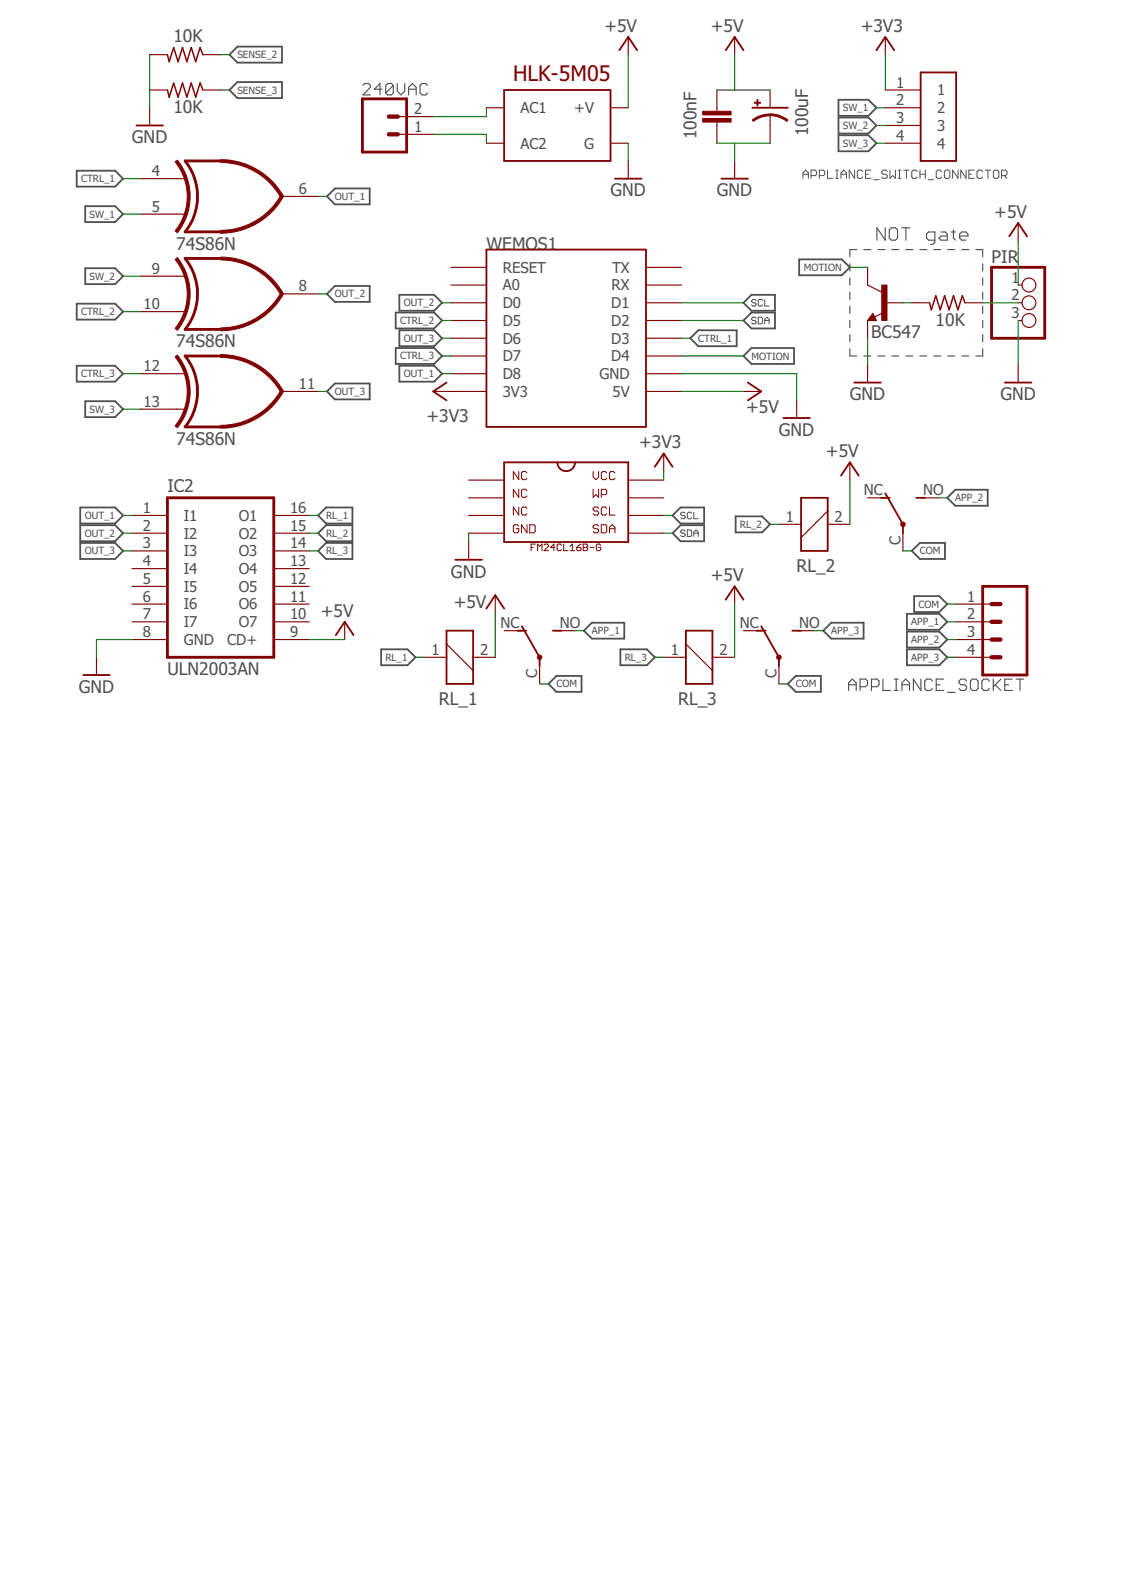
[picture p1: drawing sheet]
<svg xmlns="http://www.w3.org/2000/svg" width="210mm" height="297mm" viewBox="0 0 210 297" stroke-linecap="round" stroke-linejoin="round" font-family="sans-serif">
<g fill="none" stroke="#505050" stroke-width=".21">
<path d="M67.6 15.9l.3-.3h.7l.4 .3v.4l-1.4 1.4h1.4M71.1 16.6h-1.4l1.1-1v2.1M73.3 15.9v1.4l-.4 .4h-.7l-.4-.4M73.3 15.9l-.4-.3h-.7l-.4 .3v1.4M73.3 15.9l-1.5 1.4M74 15.6v1.4l.7 .7 .7-.7v-1.4M76.1 16.6h1.4M76.1 17.7v-1.4l.7-.7 .7 .7v1.4M79.6 15.9l-.3-.3h-.7l-.4 .3v1.4l.4 .4h.7l.3-.4M158.3 49.1v1.4M158.3 51.8v1.3M158.3 54.4v1.3"/>
<path d="M158.3 57v1.4M158.3 59.7v1.3M159.6 46.5h-1.3v1.3M160.9 46.5h1.3M163.5 46.5h1.3M164.9 42.4v2.3l-1.6-2.3v2.3M165.6 42.8l.4-.4h.8l.4 .4v1.5l-.4 .4h-.8l-.4-.4zM166.1 46.5h1.3M168 42.4h1.5M168.7 46.5h1.3M168.7 42.4v2.3M171.3 46.5h1.3"/>
<path d="M173.9 46.5h1.3M174.1 44.7h-1.1l-.4-.4v-.7l.4-.4h1.1v1.9l-.4 .4h-.4M175.3 43.2h.7l.4 .4v1.1h-1.1l-.4-.4 .4-.3h1.1M176.5 46.5h1.3M177.2 43.2h.8M177.6 42.8v1.5l.4 .4M178.7 44h1.6v-.4l-.4-.4h-.8l-.4 .4v.7l.4 .4h.8M179.1 46.5h1.3M181.7 46.5h1.3v1.3M183 49.1v1.4M183 51.8v1.3M183 54.4v1.3"/>
<path d="M183 57v1.4M183 59.7v1.3M158.3 65v1.3h1.3M158.3 62.3v1.3M160.9 66.3h1.3M163.5 66.3h1.3M166.1 66.3h1.3M168.7 66.3h1.3M171.3 66.3h1.3M173.9 66.3h1.3M176.5 66.3h1.3M179.1 66.3h1.3"/>
<path d="M183 62.3v1.3M183 65v1.3h-1.3M158.1 128.6v-1.4l.6-.7 .8 .7v1.4M158.1 127.5h1.4M160.2 127.9h1l.4-.4v-.7l-.4-.3h-1v2.1M162.3 127.9h1.1l.3-.4v-.7l-.3-.3h-1.1v2.1M164.4 126.5v2.1h1.4M166.6 126.5h.7M166.6 128.6h.7M166.9 126.5v2.1M168 127.5h1.4M168 128.6v-1.4l.7-.7 .7 .7v1.4"/>
<path d="M171.5 126.5v2.1l-1.4-2.1v2.1M173.7 126.8l-.4-.3h-.7l-.4 .3v1.4l.4 .4h.7l.4-.4M174.4 127.5h.7M175.8 126.5h-1.4v2.1h1.4M176.5 128.9h1.4M180 126.8l-.3-.3h-.7l-.4 .3v.4l.4 .3h.7l.3 .4v.3l-.3 .4h-.7l-.4-.4M180.7 126.8l.4-.3h.7l.4 .3v1.4l-.4 .4h-.7l-.4-.4zM184.3 126.8l-.4-.3h-.7l-.3 .3v1.4l.3 .4h.7l.4-.4M185 126.5v2.1M185.4 127.5l1 1.1M186.4 126.5l-1.4 1.4M187.1 127.5h.7"/>
<path d="M188.5 126.5h-1.4v2.1h1.4M189.3 126.5h1.4M190 126.5v2.1"/>
</g>
<g fill="none" stroke="#505050" stroke-width=".19">
<path d="M149.5 33.2v-1l.6-.5 .5 .5v1M149.5 32.4h1.1M151.1 32.7h.7l.3-.3v-.5l-.3-.2h-.7v1.5M152.6 32.7h.8l.2-.3v-.5l-.2-.2h-.8v1.5M154.1 31.7v1.5h1M155.6 31.7h.5M155.6 33.2h.5M155.9 31.7v1.5M156.6 32.4h1M156.6 33.2v-1l.5-.5 .5 .5v1M159.2 31.7v1.5l-1-1.5v1.5M160.7 31.9l-.3-.2h-.5l-.2 .2v1.1l.2 .2h.5l.3-.2"/>
<path d="M161.2 32.4h.5M162.2 31.7h-1v1.5h1M162.7 33.5h1M165.2 31.9l-.2-.2h-.5l-.3 .2v.3l.3 .2h.5l.2 .3v.3l-.2 .2h-.5l-.3-.2M165.8 31.7v1.5l.5-.5 .5 .5v-1.5M167.3 31.7h.5M167.3 33.2h.5M167.5 31.7v1.5M168.3 31.7h1M168.8 31.7v1.5M170.8 31.9l-.2-.2h-.5l-.3 .2v1.1l.3 .2h.5l.2-.2M171.3 32.4h1"/>
<path d="M171.3 31.7v1.5M172.3 31.7v1.5M172.8 33.5h1.1M175.4 31.9l-.3-.2h-.5l-.2 .2v1.1l.2 .2h.5l.3-.2M176.1 31.7h.6l.2 .2v1.1l-.2 .2h-.6l-.2-.2v-1.1zM178.4 31.7v1.5l-1-1.5v1.5M179.9 31.7v1.5l-1-1.5v1.5M180.4 32.4h.6M181.5 31.7h-1.1v1.5h1.1M183 31.9l-.3-.2h-.5l-.2 .2v1.1l.2 .2h.5l.3-.2M183.5 31.7h1M184 31.7v1.5"/>
<path d="M185.3 31.7h.5l.2 .2v1.1l-.2 .2h-.5l-.3-.2v-1.1zM186.5 32.7h.8l.2-.3v-.5l-.2-.2h-.8v1.5M187 32.7l.5 .5M140.8 56l-.2-.2h-.4l-.2 .4 .2 .2h.4l.2 .4-.2 .2h-.4l-.2-.2M140.8 59.3l-.2-.2h-.4l-.2 .4 .2 .2h.4l.2 .4-.2 .2h-.4l-.2-.2M141.2 59.1h.6l.2 .2v.8l-.2 .2h-.6zM142 56l-.2-.2h-.4l-.2 .2v.8l.2 .2h.4l.2-.2M142.4 55.8v1.2h.9M142.4 59.7h.9M142.4 60.3v-.8l.4-.4 .5 .4v.8M127.6 95.6l-.2-.2h-.4l-.2 .2v.2l.2 .2h.4l.2 .2v.2l-.2 .2h-.4l-.2-.2M127.6 98.9l-.2-.2h-.4l-.2 .2v.2l.2 .2h.4l.2 .2v.2l-.2 .2h-.4l-.2-.2"/>
<path d="M128 98.7h.6l.2 .2v.8l-.2 .2h-.6zM128.8 95.6l-.2-.2h-.4l-.2 .2v.8l.2 .2h.4l.2-.2M129.2 95.4v1.2h.8M129.2 99.9v-.8l.4-.4 .4 .4v.8M129.2 99.3h.8"/>
</g>
<g fill="none" stroke="#505050" stroke-width=".34">
<path d="M44.2 8.7h8.3v3h-8.3l-1.5-1.5zM44.2 15.3h8.3v3h-8.3l-1.5-1.5zM156.2 18.6h5.5l1.5 1.5-1.5 1.5h-5.5zM14.3 31.8h7.1l1.5 1.5-1.5 1.5h-7.1zM15.9 38.4h5.5l1.5 1.5-1.5 1.5h-5.5zM60.9 36.6l1.5-1.5h6.5v3h-6.5zM156.2 21.9h5.5l1.5 1.5-1.5 1.5h-5.5zM156.2 25.2h5.5l1.5 1.5-1.5 1.5h-5.5zM14.3 56.6h7.1l1.5 1.4-1.5 1.5h-7.1zM15.9 50h5.5l1.5 1.4-1.5 1.5h-5.5zM60.9 54.7l1.5-1.4h6.5v2.9h-6.5zM73.7 58.2h7.2l1.4 1.5-1.4 1.5h-7.2z"/>
<path d="M74.4 54.9h6.5l1.4 1.5-1.4 1.5h-6.5zM138.5 56.4l1.5-1.5h4.3v3h-4.3zM138.5 59.7l1.5-1.5h4.3v3h-4.3zM148.8 48.3h8l1.5 1.5-1.5 1.5h-8zM14.3 68.1h7.1l1.5 1.5-1.5 1.5h-7.1zM15.9 74.7h5.5l1.5 1.5-1.5 1.5h-5.5zM60.9 72.9l1.5-1.5h6.5v3h-6.5zM73.7 64.8h7.2l1.4 1.5-1.4 1.5h-7.2zM74.4 61.5h6.5l1.4 1.5-1.4 1.5h-6.5zM74.4 68.1h6.5l1.4 1.5-1.4 1.5h-6.5zM130 61.5h7.2v3h-7.2l-1.4-1.5zM140 64.8h7.9v3h-7.9l-1.5-1.5z"/>
<path d="M14.9 94.5h6.5l1.5 1.5-1.5 1.5h-6.5zM14.9 97.8h6.5l1.5 1.5-1.5 1.5h-6.5zM60.7 94.5h4.9v3h-4.9l-1.5-1.5zM60.7 97.8h4.9v3h-4.9l-1.5-1.5zM125.3 99.3l1.4-1.5h4.4v3h-4.4zM126.7 94.5h4.4v3h-4.4l-1.4-1.5zM137 96.2h4.9l1.5 1.4-1.5 1.5h-4.9zM176.4 92.7l1.5-1.5h6.1v3h-6.1zM14.9 101.1h6.5l1.5 1.5-1.5 1.5h-6.5zM59.2 102.6l1.5-1.5h4.9v3h-4.9zM108.8 117.5l1.4-1.5h6.1v2.9h-6.1zM154.8 116h6v2.9h-6l-1.5-1.4z"/>
<path d="M168.9 114.3h6l1.5 1.5-1.5 1.5h-6zM168.9 117.6h6l1.5 1.5-1.5 1.5h-6zM169.8 102.6l1.5-1.5h4.7v3h-4.7zM170.3 111h4.6l1.5 1.5-1.5 1.5h-4.6zM71 120.9h4.9l1.5 1.5-1.5 1.5h-4.9zM103.6 125.9h4.7v2.9h-4.7l-1.4-1.4zM115.5 120.9h5l1.5 1.5-1.5 1.5h-5zM148.2 125.9h4.7v2.9h-4.7l-1.5-1.4zM168.9 120.9h6l1.5 1.5-1.5 1.5h-6z"/>
</g>
<g fill="none" stroke="#800000" stroke-width=".34">
<path d="M93.9 16.8h19.8v13.2h-19.8zM115.4 9.4l1.6-2.5 1.7 2.5M135.2 9.4l1.6-2.5 1.7 2.5M163.2 9.4l1.7-2.5 1.6 2.5M171.5 13.5h6.6v16.5h-6.6zM25.4 23.4h5M114.5 33.3h5M134.3 33.3h5M140.1 20.1h6.6M90.6 46.5h29.7v33h-29.7zM162.6 59l-.2 .4h.5l-.3-.7-.7 .8h1M188 44l1.6-2.5 1.7 2.5"/>
<path d="M83.2 71.2l-2.5 1.7 2.5 1.6M139.3 71.2l2.5 1.7-2.5 1.6M145.9 77.9h5M159.1 71.2h5M187.2 71.2h4.9M93.9 86.1h23.1v14.8h-23.1zM103.8 86.1a1.65 1.65 0 0 0 1.7 1.6 1.65 1.65 0 0 0 1.6-1.6M122 86.9l1.6-2.4 1.7 2.4M149.2 92.7h5v9.9h-5zM156.6 88.6l1.7-2.5 1.6 2.5M164.1 92.7h1.6M164.9 91.9l3.3 5.7v1.7"/>
<path d="M170.6 92.7h1.7M62.5 118.3l1.7-2.5 1.6 2.5M83.2 117.5h4.9v9.9h-4.9zM84.8 104.2h5M90.6 113.3l1.6-2.5 1.7 2.5M96.4 117.5h1.6M97.2 116.6l3.3 5.8v1.7M103 117.5h1.6M127.7 117.5h5v9.9h-5zM135.2 111.7l1.6-2.5 1.7 2.5M140.9 117.5h1.7M141.8 116.6l3.3 5.8v1.7"/>
<path d="M147.6 117.5h1.6M15.5 125.7h4.9"/>
</g>
<g fill="none" stroke="#800000" stroke-width=".21">
<path d="M27.9 10.2h3.3M27.9 16.8h3.3M37.8 10.2h3.3M37.8 16.8h3.3M117 6.9v3.3M133.5 16.8v3.9M136.8 6.9v3.3M143.4 16.8v3.3M164.9 16.8h6.6M164.9 6.9v3.3M26.2 33.3h8.3M26.2 39.9h8.3"/>
<path d="M27.9 20.1v3.3M52.6 36.6h6.6M74.1 25h6.6M74.1 21.7h6.6M90.6 20.1h3.3M90.6 26.7h3.3M113.7 20.1h3.3M113.7 26.7h3.3M117 30v3.3M133.5 22.7v4M136.8 30v3.3M143.4 21.4v5.3"/>
<path d="M164.9 20.1h6.6M164.9 26.7h6.6M164.9 23.4h6.6M26.2 51.4h8.3M26.2 58h8.3M52.6 54.7h6.6M84 49.8h6.6M84 53.1h6.6M84 56.4h6.6M84 59.7h6.6M120.3 49.8h6.6M120.3 53.1h6.6"/>
<path d="M120.3 56.4h6.6M120.3 59.7h6.6M161.6 49.8v3.3l2.6 1.3M161.6 59.7v3.3M162.6 58.4l.6 1.3h-1.6zM164.5 58.2l-1.6 .8M164.9 56.4h3.3M169.8 56.4h3.3M179.7 56.4h3.3M189.6 53.1h.8M189.6 56.4h.8M189.6 59.7h.8"/>
<path d="M189.6 41.5v3.3M26.2 69.6h8.3M26.2 76.2h8.3M52.6 72.9h6.6M80.7 72.9h9.9M84 63h6.6M84 66.3h6.6M84 69.6h6.6M120.3 63h6.6M120.3 66.3h6.6M120.3 69.6h6.6M120.3 72.9h6.6"/>
<path d="M138.5 72.9h3.3M148.4 74.5v3.4M161.6 67.9v3.3M189.6 67.9v3.3M24.6 96h6.6M24.6 99.3h6.6M51 96h6.6M51 99.3h6.6M87.3 89.4h6.6M87.3 92.7h6.6M87.3 96h6.6M87.3 99.3h6.6"/>
<path d="M117 89.4h6.6M117 92.7h6.6M117 96h6.6M117 99.3h6.6M123.6 84.5v3.3M145.1 97.6h4.1M154.2 97.6h4.1M154.2 95.2l-5 4.9M158.3 86.1v3.3M161.6 92.7h3.3M168.2 99.3v3.3M171.5 92.7h3.3"/>
<path d="M24.6 102.6h6.6M24.6 105.9h6.6M24.6 109.2h6.6M24.6 112.5h6.6M24.6 115.8h6.6M24.6 119.1h6.6M51 102.6h6.6M51 105.9h6.6M51 109.2h6.6M51 112.5h6.6M51 115.8h6.6M51 119.1h6.6"/>
<path d="M64.2 115.8v3.3M83.2 119.9l4.9 5M87.3 100.9v3.3M92.2 110.8v3.4M93.9 117.5h3.3M103.8 117.5h3.3M127.7 119.9l5 5M136.8 109.2v3.3M138.5 117.5h3.3M148.4 117.5h3.3M178.1 112.5h6.6M178.1 115.8h6.6"/>
<path d="M178.1 119.1h6.6M18 122.4v3.3M79 122.4h4.2M88.1 122.4h4.1M100.5 124.1v3.3M123.6 122.4h4.1M132.7 122.4h4.1M145.1 124.1v3.3M178.1 122.4h6.6"/>
<circle cx="191.6" cy="56.4" r="1.29"/>
<circle cx="191.6" cy="53.1" r="1.29"/>
<circle cx="191.6" cy="59.7" r="1.29"/>
</g>
<g fill="none" stroke="#800000" stroke-width=".19">
<path d="M96.6 87.8v1.5l-1-1.5v1.5M96.6 91.1v1.5l-1-1.5v1.5M96.6 94.4v1.5l-1-1.5v1.5M96.6 98l-.2-.3h-.5l-.3 .3v1l.3 .2h.5l.2-.2v-.5h-.5M98.1 88.1l-.2-.3h-.5l-.3 .3v1l.3 .2h.5l.2-.2M98.1 91.4l-.2-.3h-.5l-.3 .3v1l.3 .2h.5l.2-.2M98.1 94.7l-.2-.3h-.5l-.3 .3v1l.3 .2h.5l.2-.2M98.1 97.7v1.5l-1-1.5v1.5M98.7 97.7h.7l.3 .3v1l-.3 .2h-.7zM110.5 87.8v1l.5 .5 .5-.5v-1M110.5 91.1v1.5l.5-.5 .5 .5v-1.5M111.5 94.7l-.3-.3h-.5l-.2 .3v.2l.2 .3h.5l.3 .2v.3l-.3 .2h-.5l-.2-.2"/>
<path d="M111.5 98l-.3-.3h-.5l-.2 .3v.2l.2 .3h.5l.3 .2v.3l-.3 .2h-.5l-.2-.2M112 92.1h.8l.2-.2v-.5l-.2-.3h-.8v1.5M112 97.7h.8l.2 .3v1l-.2 .2h-.8zM113 88.1l-.2-.3h-.6l-.2 .3v1l.2 .2h.6l.2-.2M113 94.7l-.2-.3h-.6l-.2 .3v1l.2 .2h.6l.2-.2M113.5 94.4v1.5h1M113.5 98.5h1M113.5 99.2v-1l.5-.5 .5 .5v1M114.5 88.1l-.2-.3h-.5l-.3 .3v1l.3 .2h.5l.2-.2M98.9 101.9h.4M99.7 101.3h-.8v1.3M100.1 102.6v-1.3l.4 .4 .4-.4v1.3"/>
<path d="M101.3 101.5l.2-.2h.4l.3 .2v.2l-.9 .9h.9M103.4 101.9h-.8l.6-.6v1.3M104.6 101.5l-.2-.2h-.4l-.2 .2v.8l.2 .3h.4l.2-.3M105 101.3v1.3h.8M106.2 102.6h.8M106.2 101.7l.4-.4v1.3M107.4 101.9h.6l.2 .4-.2 .3h-.4l-.2-.3zM108.2 101.3l-.8 .6M108.6 101.3h.6l.3 .2v.2l-.3 .2 .3 .4-.3 .3h-.6zM108.6 101.9h.6M109.9 101.9h.8M111.9 101.5l-.2-.2h-.4l-.2 .2v.8l.2 .3h.4l.2-.3v-.4h-.4"/>
</g>
<g fill="#800000" stroke="#800000" stroke-width=".19">
<path d="M130.9 20.7h5.3v.7h-5.3z"/>
<path d="M130.9 22.1h5.3v.6h-5.3z"/>
<path d="M140.5 19h1.1v.2h-1.1z"/>
<path d="M141 18.6h.2v1.1h-.2z"/>
<path d="M164.2 53.1h1v6.6h-1z"/>
</g>
<g fill="#800000" stroke="#800000" stroke-width=".19">
<path d="M143.4 21.2h.3a5.6 5.6 0 0 1 3 1.2l-.1 .2-1.5-.8-1.7-.3z" fill-rule="evenodd"/>
<path d="M140.1 22.4l1.3-.8 1.1-.3 .9-.1v.4l-1.6 .2-1.5 .8z" fill-rule="evenodd"/>
<path d="M41.1 42.9a12.9 12.9 0 0 0 11.2-6.5l.5 .2a13.4 13.4 0 0 1-11.7 6.8z" fill-rule="evenodd"/>
<path d="M41.1 29.7a13.4 13.4 0 0 1 11.7 6.8l-.5 .3a12.8 12.8 0 0 0-11.2-6.5z" fill-rule="evenodd"/>
<path d="M32.6 30.1l.4-.3a10.8 10.8 0 0 1 0 13.5l-.4-.3a10.3 10.3 0 0 0 0-12.9z" fill-rule="evenodd"/>
<path d="M41.1 61.1a12.9 12.9 0 0 0 11.2-6.6l.5 .3a13.5 13.5 0 0 1-11.7 6.8z" fill-rule="evenodd"/>
<path d="M41.1 47.9a13.5 13.5 0 0 1 11.7 6.8l-.5 .2a12.9 12.9 0 0 0-11.2-6.5z" fill-rule="evenodd"/>
<path d="M32.6 48.3l.4-.3a10.8 10.8 0 0 1 0 13.5l-.4-.3a10.3 10.3 0 0 0 0-12.9z" fill-rule="evenodd"/>
<path d="M41.1 79.2a12.9 12.9 0 0 0 11.2-6.5l.5 .3a13.4 13.4 0 0 1-11.7 6.7z" fill-rule="evenodd"/>
<path d="M41.1 66a13.3 13.3 0 0 1 11.7 6.8l-.5 .3a12.9 12.9 0 0 0-11.2-6.5z" fill-rule="evenodd"/>
<path d="M32.6 66.5l.4-.4a10.8 10.8 0 0 1 0 13.6l-.4-.4a10.3 10.3 0 0 0 0-12.8z" fill-rule="evenodd"/>
<circle cx="100.5" cy="122.4" r=".43"/>
<circle cx="168.2" cy="97.6" r=".43"/>
<circle cx="145.1" cy="122.4" r=".43"/>
</g>
<path d="M67.5 18.4h8.2v9.9h-8.2zM41.1 30h-6.6a10.6 10.6 0 0 1 0 13.2h6.6M41.1 48.1h-6.6a10.6 10.6 0 0 1 0 13.2h6.6M184.7 49.8h9.9v13.2h-9.9zM41.1 66.3h-6.6a10.6 10.6 0 0 1 0 13.2h6.6M31.2 92.7h19.8v29.7h-19.8zM183 109.2h8.3v16.5h-8.3z" fill="none" stroke="#800000" stroke-width=".53"/>
<path d="M72.4 21.7h1.7M72.4 25h1.7M184.7 119.1h1.6M184.7 115.8h1.6M184.7 112.5h1.6M184.7 122.4h1.6" fill="none" stroke="#800000" stroke-width=".8"/>
<path d="M31.2 10.2l.3 1.3 .8-2.7 .9 2.7 .8-2.7 .8 2.7 .8-2.7 .8 2.7 .9-2.7 .5 1.4M31.2 16.8l.3 1.3 .8-2.6 .9 2.6 .8-2.6 .8 2.6 .8-2.6 .8 2.6 .9-2.6 .5 1.3M173.1 56.4l.4 1.3 .8-2.6 .8 2.6 .8-2.6 .9 2.6 .8-2.6 .8 2.6 .8-2.6 .5 1.3" fill="none" stroke="#800000" stroke-width=".28"/>
<g fill="none" stroke="#008000" stroke-width=".21">
<path d="M27.9 10.2v9.9M41.1 16.8h1.6M41.1 10.2h1.6M117 10.2v9.9M133.5 16.8h9.9M136.8 10.2v6.6M164.9 10.2v6.6M22.9 33.3h3.3M22.9 39.9h3.3M59.2 36.6h1.7M80.7 25h9.9v1.7M90.6 20.1v1.6h-9.9"/>
<path d="M117 26.7v3.3M133.5 26.7h9.9M136.8 26.7v3.3M163.2 26.7h1.7M163.2 20.1h1.7M163.2 23.4h1.7M22.9 51.4h3.3M22.9 58h3.3M59.2 54.7h1.7M82.3 56.4h1.7M82.3 59.7h1.7M126.9 56.4h11.6"/>
<path d="M126.9 59.7h11.6M158.3 49.8h3.3M168.2 56.4h1.6M183 56.4h6.6M189.6 44.8v8.3M189.6 59.7v8.2M22.9 69.6h3.3M22.9 76.2h3.3M59.2 72.9h1.7M82.3 69.6h1.7M82.3 66.3h1.7M82.3 63h1.7"/>
<path d="M126.9 69.6h21.5v4.9M126.9 72.9h11.6M126.9 66.3h11.6M126.9 63h1.7M161.6 63v4.9M22.9 96h1.7M22.9 99.3h1.7M57.6 96h1.6M57.6 99.3h1.6M87.3 99.3v1.6M123.6 96h1.7M123.6 99.3h1.7"/>
<path d="M123.6 87.8v1.6M143.4 97.6h1.7M158.3 89.4v8.2M174.8 92.7h1.6M22.9 102.6h1.7M24.6 119.1h-6.6v3.3M57.6 119.1h6.6M57.6 102.6h1.6M92.2 114.2v8.2M107.1 117.5h1.7M136.8 112.5v9.9M151.7 117.5h1.6"/>
<path d="M168.2 102.6h1.6M176.4 119.1h1.7M176.4 112.5h1.7M176.4 115.8h1.7M77.4 122.4h1.6M100.5 127.4h1.7M122 122.4h1.6M145.1 127.4h1.6M176.4 122.4h1.7"/>
</g>
<text font-size="4" fill="#800000" x="95.6" y="15.1">HLK-5M05</text>
<g font-size="3.3" fill="#505050">
<text x="112.6" y="5.9">+5V</text>
<text x="132.4" y="5.9">+5V</text>
<text x="160.3" y="5.9">+3V3</text>
<text x="32.3" y="7.9">10K</text>
<text x="32.3" y="21.1">10K</text>
<text x="24.6" y="26.7">GND</text>
<text x="129.7" y="26" transform="rotate(-90 129.7 26)">100nF</text>
<text x="150.5" y="25.4" transform="rotate(-90 150.5 25.4)">100uF</text>
<text x="113.7" y="36.6">GND</text>
<text x="133.5" y="36.6">GND</text>
<text x="185.2" y="40.5">+5V</text>
<text x="32.8" y="46.5">74S86N</text>
<text x="90.6" y="46.5">WEMOS1</text>
<text x="184.7" y="49">PIR</text>
<text x="32.8" y="64.6">74S86N</text>
<text x="162.3" y="63">BC547</text>
<text x="174.3" y="60.7">10K</text>
<text x="139" y="76.9">+5V</text>
<text x="158.3" y="74.5">GND</text>
<text x="186.3" y="74.5">GND</text>
<text x="32.8" y="82.8">74S86N</text>
<text x="79.4" y="78.5">+3V3</text>
<text x="119" y="83.5">+3V3</text>
<text x="145.1" y="81.1">GND</text>
<text x="153.8" y="85.1">+5V</text>
<text x="31.2" y="91.7">IC2</text>
<text x="84" y="107.6">GND</text>
<text x="148.4" y="106.6">RL_2</text>
<text x="84.5" y="113.2">+5V</text>
<text x="132.4" y="108.2">+5V</text>
<text x="59.7" y="114.8">+5V</text>
<text x="31.2" y="125.7">ULN2003AN</text>
<text x="14.7" y="129">GND</text>
<text x="81.7" y="131.3">RL_1</text>
<text x="126.3" y="131.3">RL_3</text>
</g>
<g font-size="2.8" fill="#505050">
<text x="166.9" y="16.3">1</text>
<text x="174.5" y="17.8">1</text>
<text x="77.1" y="21.3">2</text>
<text x="96.9" y="21.1">AC1</text>
<text x="107" y="21.1">+V</text>
<text x="166.9" y="19.6">2</text>
<text x="166.9" y="22.9">3</text>
<text x="174.5" y="21.1">2</text>
<text x="77.1" y="24.6">1</text>
<text x="96.9" y="27.7">AC2</text>
<text x="108.8" y="27.7">G</text>
<text x="166.9" y="26.2">4</text>
<text x="174.5" y="24.4">3</text>
<text x="174.5" y="27.7">4</text>
<text x="28.3" y="32.8">4</text>
<text x="28.3" y="39.4">5</text>
<text x="55.7" y="36.1">6</text>
<text x="28.3" y="51">9</text>
<text x="93.6" y="50.8">RESET</text>
<text x="114" y="50.8">TX</text>
<text x="188.4" y="52.6">1</text>
<text x="26.7" y="57.6">10</text>
<text x="55.7" y="54.3">8</text>
<text x="93.6" y="54.1">A0</text>
<text x="93.6" y="57.4">D0</text>
<text x="113.8" y="57.4">D1</text>
<text x="113.9" y="54.1">RX</text>
<text x="188.4" y="55.9">2</text>
<text x="188.4" y="59.2">3</text>
<text x="93.6" y="60.7">D5</text>
<text x="93.6" y="64">D6</text>
<text x="113.8" y="64">D3</text>
<text x="113.8" y="60.7">D2</text>
<text x="26.7" y="69.1">12</text>
<text x="93.6" y="67.3">D7</text>
<text x="93.6" y="70.6">D8</text>
<text x="111.6" y="70.6">GND</text>
<text x="113.8" y="67.3">D4</text>
<text x="26.7" y="75.7">13</text>
<text x="55.7" y="72.4">11</text>
<text x="93.6" y="73.9">3V3</text>
<text x="114.1" y="73.9">5V</text>
<text x="26.6" y="95.5">1</text>
<text x="54" y="95.5">16</text>
<text x="160.9" y="92.2">NC</text>
<text x="171.9" y="92.2">NO</text>
<text x="26.6" y="98.8">2</text>
<text x="34.2" y="97">I1</text>
<text x="34.2" y="100.3">I2</text>
<text x="44.5" y="97">O1</text>
<text x="44.5" y="100.3">O2</text>
<text x="54" y="98.8">15</text>
<text x="146.4" y="97.2">1</text>
<text x="155.4" y="97.2">2</text>
<text x="167.7" y="101.4" transform="rotate(-90 167.7 101.4)">C</text>
<text x="26.6" y="102.1">3</text>
<text x="26.6" y="105.4">4</text>
<text x="34.2" y="103.6">I3</text>
<text x="34.2" y="106.9">I4</text>
<text x="44.5" y="103.6">O3</text>
<text x="44.5" y="106.9">O4</text>
<text x="54" y="102.1">14</text>
<text x="54" y="105.4">13</text>
<text x="26.6" y="108.7">5</text>
<text x="26.6" y="112">6</text>
<text x="34.2" y="110.2">I5</text>
<text x="34.2" y="113.5">I6</text>
<text x="44.5" y="110.2">O5</text>
<text x="44.5" y="113.5">O6</text>
<text x="54" y="108.7">12</text>
<text x="54" y="112">11</text>
<text x="180.1" y="112">1</text>
<text x="26.6" y="115.3">7</text>
<text x="26.6" y="118.6">8</text>
<text x="34.2" y="116.8">I7</text>
<text x="44.5" y="116.8">O7</text>
<text x="54" y="115.3">10</text>
<text x="54" y="118.6">9</text>
<text x="93.2" y="117">NC</text>
<text x="104.3" y="117">NO</text>
<text x="137.8" y="117">NC</text>
<text x="148.8" y="117">NO</text>
<text x="180.1" y="115.3">2</text>
<text x="180.1" y="118.6">3</text>
<text x="34.2" y="120.1">GND</text>
<text x="42.3" y="120.1">CD+</text>
<text x="80.4" y="121.9">1</text>
<text x="89.4" y="121.9">2</text>
<text x="124.9" y="121.9">1</text>
<text x="134" y="121.9">2</text>
<text x="180.1" y="121.9">4</text>
<text x="100" y="126.2" transform="rotate(-90 100 126.2)">C</text>
<text x="144.6" y="126.2" transform="rotate(-90 144.6 126.2)">C</text>
</g>
<g font-size="1.9" fill="#505050">
<text x="44.2" y="10.8">SENSE_2</text>
<text x="44.2" y="17.4">SENSE_3</text>
<text x="157" y="20.7">SW_1</text>
<text x="157" y="24">SW_2</text>
<text x="157" y="27.3">SW_3</text>
<text x="15.1" y="33.9">CTRL_1</text>
<text x="16.7" y="40.5">SW_1</text>
<text x="62.4" y="37.2">OUT_1</text>
<text x="16.7" y="52.1">SW_2</text>
<text x="149.7" y="50.4">MOTION</text>
<text x="15.1" y="58.7">CTRL_2</text>
<text x="62.4" y="55.4">OUT_2</text>
<text x="75.2" y="57">OUT_2</text>
<text x="74.5" y="60.3">CTRL_2</text>
<text x="75.2" y="63.6">OUT_3</text>
<text x="130" y="63.6">CTRL_1</text>
<text x="15.1" y="70.2">CTRL_3</text>
<text x="74.5" y="66.9">CTRL_3</text>
<text x="75.2" y="70.2">OUT_1</text>
<text x="140" y="67">MOTION</text>
<text x="16.7" y="76.8">SW_3</text>
<text x="62.4" y="73.6">OUT_3</text>
<text x="177.9" y="93.4">APP_2</text>
<text x="15.8" y="96.7">OUT_1</text>
<text x="15.8" y="100">OUT_2</text>
<text x="60.7" y="96.7">RL_1</text>
<text x="60.7" y="100">RL_2</text>
<text x="137.8" y="98.3">RL_2</text>
<text x="15.8" y="103.3">OUT_3</text>
<text x="60.7" y="103.3">RL_3</text>
<text x="171.3" y="103.3">COM</text>
<text x="171.1" y="113.2">COM</text>
<text x="110.2" y="118.1">APP_1</text>
<text x="154.8" y="118.1">APP_3</text>
<text x="169.7" y="116.5">APP_1</text>
<text x="169.7" y="119.8">APP_2</text>
<text x="71.8" y="123.1">RL_1</text>
<text x="116.3" y="123.1">RL_3</text>
<text x="169.7" y="123.1">APP_3</text>
<text x="103.6" y="128">COM</text>
<text x="148.2" y="128">COM</text>
</g>
</svg>
